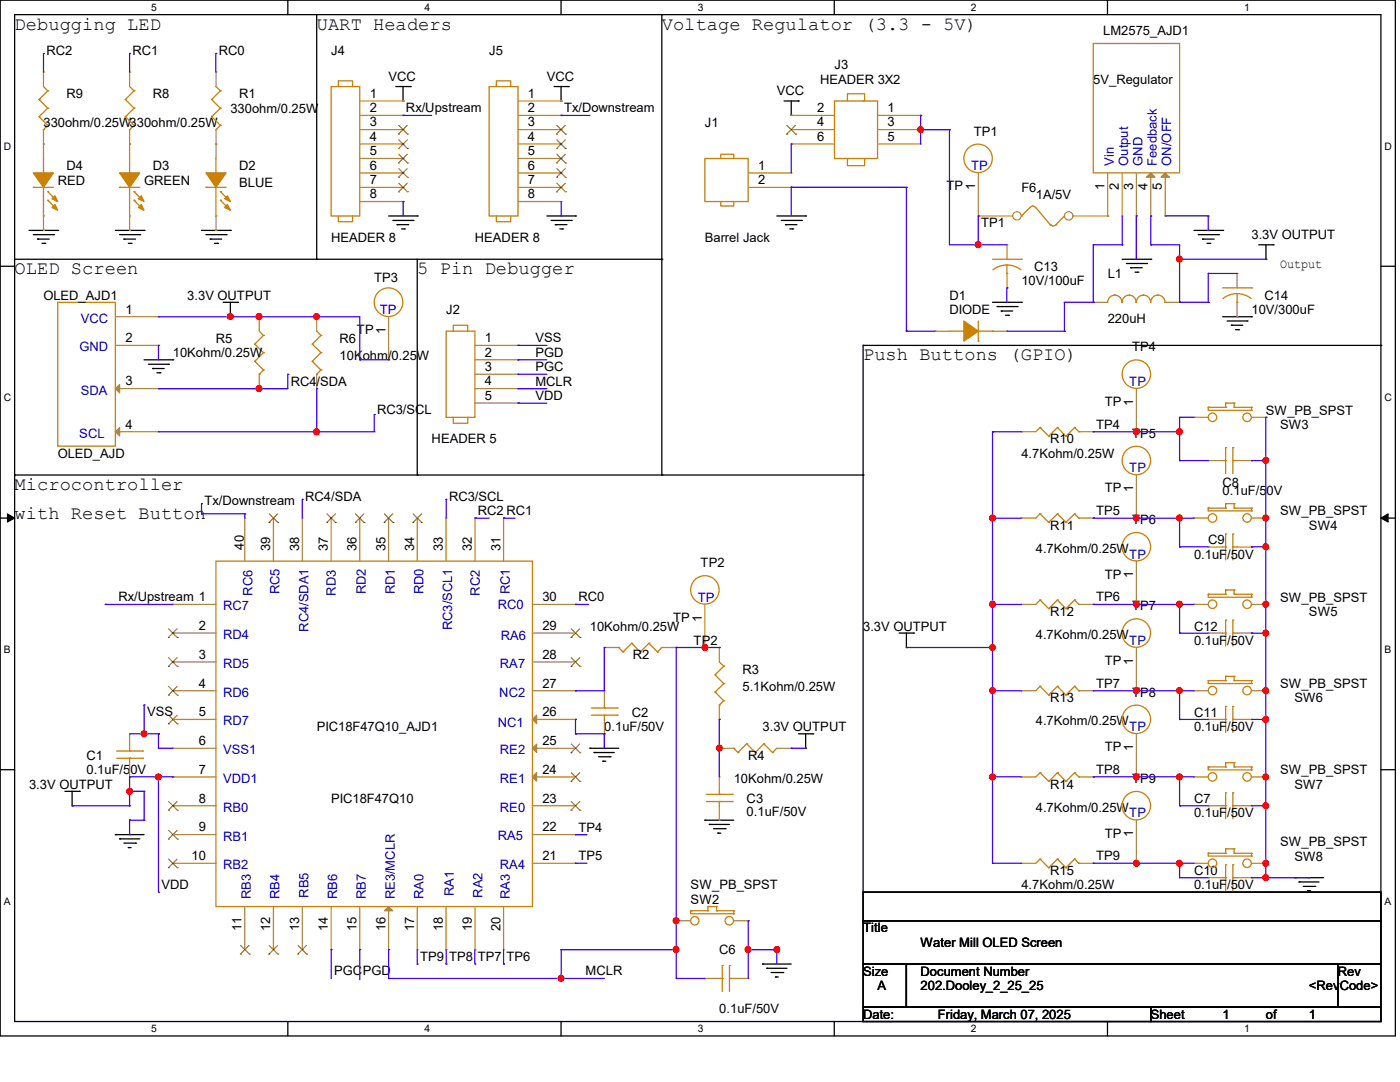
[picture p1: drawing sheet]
<svg xmlns="http://www.w3.org/2000/svg" width="279mm" height="216mm" viewBox="0 0 279 216" stroke-linecap="round" stroke-linejoin="round" font-family="sans-serif">
<path d="M0 0h278.5v206.7h-278.5zM2.9 2.9h272.7v200.9h-272.7z" fill="none" stroke="#000" stroke-width=".25"/>
<g fill="#fff">
<path d="M30.2 .3h1.1v2.3h-1.1z"/>
<path d="M30.2 204.1h1.1v2.3h-1.1z"/>
</g>
<path d="M57.4 0v2.9M57.4 203.8v2.9" fill="none" stroke="#000" stroke-width=".25"/>
<g fill="#fff">
<path d="M84.7 .3h1.1v2.3h-1.1z"/>
<path d="M84.7 204.1h1.1v2.3h-1.1z"/>
</g>
<path d="M112 0v2.9M112 203.8v2.9" fill="none" stroke="#000" stroke-width=".25"/>
<g fill="#fff">
<path d="M139.2 .3h1.1v2.3h-1.1z"/>
<path d="M139.2 204.1h1.1v2.3h-1.1z"/>
</g>
<path d="M166.5 0v2.9M166.5 203.8v2.9" fill="none" stroke="#000" stroke-width=".25"/>
<g fill="#fff">
<path d="M193.8 .3h1.1v2.3h-1.1z"/>
<path d="M193.8 204.1h1.1v2.3h-1.1z"/>
</g>
<path d="M221 0v2.9M221 203.8v2.9" fill="none" stroke="#000" stroke-width=".25"/>
<g fill="#fff">
<path d="M248.3 .3h1.1v2.3h-1.1z"/>
<path d="M248.3 204.1h1.1v2.3h-1.1z"/>
<path d="M.8 28h1.4v2.3h-1.4z"/>
<path d="M276.3 28h1.4v2.3h-1.4z"/>
<path d="M.8 78.2h1.4v2.3h-1.4z"/>
<path d="M276.3 78.2h1.4v2.3h-1.4z"/>
</g>
<path d="M0 53.1h2.9M275.6 53.1h2.9" fill="none" stroke="#000" stroke-width=".25"/>
<g fill="#fff">
<path d="M.8 128.5h1.3v2.2h-1.3z"/>
<path d="M276.3 128.5h1.3v2.2h-1.3z"/>
</g>
<path d="M0 103.4h2.9M275.6 103.4h2.9" fill="none" stroke="#000" stroke-width=".25"/>
<path d="M1.5 102.5l1.4 .9-1.4 .8zM275.6 103.4l1.4-.9v1.7z" fill="#000" stroke="#000" stroke-width=".2"/>
<g fill="#fff">
<path d="M.8 178.7h1.3v2.2h-1.3z"/>
<path d="M276.3 178.7h1.3v2.2h-1.3z"/>
</g>
<g fill="none" stroke="#000" stroke-width=".25">
<path d="M63.2 2.9v48.8M79 17.3h2.9M80.4 17.3v2.9M81.9 17.3h.1M110.6 17.3h2.8M112 17.3v2.9M113.4 17.3h.1M132.1 2.9h.1M132.1 2.9v91.9M80.4 20.2h.1M112 20.2h.1M156.5 20.2h2.8"/>
<path d="M157.9 23h.1M157.9 20.2v2.8M159.3 20.2h.1M2.9 51.7h129.2M5.8 46h5.7M6.6 46.8h4.1M7.5 47.7h.1M7.5 47.7h2.3M8.4 48.6h.5M8.9 48.6h.1M10.7 46.8h.1M11.5 46h.1"/>
<path d="M23 46h5.7M23.9 46.8h4M24.7 47.7h.1M24.7 47.7h2.4M25.6 48.6h.6M26.2 48.6h.1M27.9 46.8h.1M28.7 46h.1M40.2 46h5.8M41.1 46.8h4M42 47.7h.1M42 47.7h2.2"/>
<path d="M42.8 48.6h.6M43.4 48.6h.1M45.1 46.8h.1M46 46h.1M63.2 51.7h.1M77.6 43.1h5.7M78.4 44h4M79.2 44.8h.1M79.2 44.8h2.4M80.1 45.7h.6M80.7 45.7h.1M82.4 44h.1"/>
<path d="M83.3 43.1h.1M83.3 51.7v43.1M109.1 43.1h5.8M110 44h4M110.8 44.8h.1M110.8 44.8h2.4M111.7 45.7h.6M112.3 45.7h.1M114 44h.1M114.9 43.1h.1M132.1 51.7h.1M155 43.1h5.8"/>
<path d="M155.9 44h4M156.8 44.8h.1M156.8 44.8h2.2M157.6 45.7h.6M158.2 45.7h.1M159.9 44h.1M160.8 43.1h.1M223.9 51.7h5.8M224.8 52.6h4M225.6 53.4h.1M225.6 53.4h2.4M226.5 54.3h.6"/>
<path d="M227.1 54.3h.1M228.8 52.6h.1M229.7 51.7h.1M238.3 46h5.7M239.1 46.8h4.1M240 47.7h.1M240 47.7h2.3M240.9 48.6h.5M241.4 48.6h.1M243.2 46.8h.1M244 46h.1M251.2 48.9h2.9"/>
<path d="M252.6 51.7h.1M252.6 48.9v2.8M254.1 48.9h.1M28.7 71.8h5.8M29.6 72.7h4M30.5 73.5h.1M30.5 73.5h2.3M31.3 74.4h.6M31.9 74.4h.1M33.6 72.7h.1M34.5 71.8h.1M44.5 60.3h2.9"/>
<path d="M46 63.2h.1M46 60.3v2.9M47.4 60.3h.1M172.3 68.9h.1M172.3 68.9h103.3M172.3 68.9v109.1M198.1 60.3h5.7M199 61.2h4M199.8 62.1h.1M199.8 62.1h2.3M200.7 62.9h.6M201.3 62.9h.1"/>
<path d="M203 61.2h.1M203.8 60.3h.1M244 63.2h5.8M244.9 64.1h4M245.7 64.9h.1M245.7 64.9h2.3M246.6 65.8h.6M247.2 65.8h.1M248.9 64.1h.1M249.8 63.2h.1M275.6 68.9h.1M2.9 94.8h.1"/>
<path d="M2.9 94.8h169.4M83.3 94.8h.1M132.1 94.8h.1M172.3 94.8h.1M179.5 126.3h2.8M180.9 129.2h.1M180.9 126.3v2.9M182.3 126.3h.1M0 153.6h2.9M13 157.9h2.8M14.4 157.9v2.9M15.8 157.9h.1"/>
<path d="M117.7 149.3h.1M117.7 149.3h5.8M118.6 150.2h.1M118.6 150.2h4M119.5 151h2.3M120.3 151.9h.1M120.3 151.9h.6M121.8 151h.1M159.3 146.4h2.9M160.8 149.3h.1M160.8 146.4v2.9M162.2 146.4h.1"/>
<path d="M275.6 153.6h2.9M14.4 160.8h.1M23 166.5h.1M23 166.5h5.7M23.9 167.4h.1M23.9 167.4h4M24.7 168.2h2.4M25.6 169.1h.1M25.6 169.1h.6M27.1 168.2h.1M140.7 163.7h.1M140.7 163.7h5.7"/>
<path d="M141.6 164.5h.1M141.6 164.5h4M142.4 165.4h2.3M143.3 166.2h.1M143.3 166.2h.5M144.7 165.4h.1M172.3 178h103.3v5.7h-103.3zM258.4 175.1h.1M258.4 175.1h5.7M259.2 176h.1M259.2 176h4M260.1 176.9h2.3"/>
<path d="M260.9 177.7h.1M260.9 177.7h.6M262.4 176.9h.1M152.2 192.4h.1M152.2 192.4h5.7M153 193.2h.1M153 193.2h4.1M153.9 194.1h2.3M154.8 194.9h.1M154.8 194.9h.5M156.2 194.1h.1M172.3 183.7h103.3v8.7h-103.3z"/>
<path d="M172.3 192.4h8.6v8.6h-8.6zM180.9 192.4h86.1v8.6h-86.1zM267 192.4h8.6v8.6h-8.6zM172.3 201h57.4v2.8h-57.4zM229.7 201h45.9v2.8h-45.9z"/>
</g>
<g fill="none" stroke="#cc8006" stroke-width=".25">
<path d="M7.8 19.9h.1M7.8 19.9l1.7 1.7M8.7 17.3l.8 .8M9.5 18.1h.1M9.5 18.1l-1.7 1.8M25 19.9h.1M25 19.9l1.8 1.7M25.9 17.3l.9 .8M26.8 18.1h.1M26.8 18.1l-1.8 1.8M66.1 17.3h5.7v25.8h-5.7zM67.5 17.3v-1.2h2.9v1.2"/>
<path d="M97.6 17.3h5.8v25.8h-5.8zM99.1 17.3v-1.2h2.8v1.2M218.2 8.7h17.2v25.8h-17.2zM7.8 23.3h.1M7.8 23.3l1.7 1.7M8.7 25.9h.1M9.5 21.6h.1M9.5 25h.1M9.5 21.6l-1.7 1.7M9.5 25l-.8 .9M23.9 37.4h.1M23.9 37.4h4"/>
<path d="M25 23.3h.1M25 23.3l1.8 1.7M25.9 34.5h.1M25.9 25.9h.1M25.9 31.6v2.9M25.9 37.4v5.7M26.8 38.2h.1M26.8 40h.1M26.8 21.6h.1M26.8 25h.1M26.8 38.2l1.6 1.8M26.8 40l1.6 1.7"/>
<path d="M26.8 21.6l-1.8 1.7M26.8 25l-.9 .9M41.1 37.4h.1M41.1 37.4h4M43.1 34.5h.1M43.1 31.6v2.9M43.1 37.4v5.7M44 38.2h.1M44 40h.1M44 38.2l1.7 1.8M44 40l1.7 1.7M166.5 20.2h8.6v11.4h-8.6z"/>
<path d="M169.1 20.2v-1.5h3.5v1.5h-.3M169.4 31.6h-.3v1.5h3.5v-1.5M25.9 43.1h.1M43.1 43.1h.1M67.5 43.1v1.1h2.9v-1.1M99.1 43.1v1.1h2.8v-1.1M198.1 51.7h5.7M201 54.6h.1M201 52.9l1.4 .2 1.4 .7M201 52.9l-1.5 .2-1.3 .7M201 52.9v1.7M203.8 51.7h.1"/>
<path d="M203.8 43.1h.1M205.6 41.4l-1.8 1.7M205.6 41.4a.55 .55 0 0 1 .5-.3 .55 .55 0 0 1 .5 .3M206.7 41.4l2.9 3.4M209.6 44.8h.1M210.7 44.8h.1M210.7 44.8l-.6 .3-.5-.2M212.4 43.1l-1.7 1.7M244 57.4h5.8M246.9 58.6l1.5 .2 1.3 .8M246.9 58.6l-1.5 .2-1.3 .8M246.9 58.6v1.7"/>
<path d="M249.8 57.4h.1M62.3 68.7h.1M62.3 72.1h.1M62.3 68.7l1.8 1.7M62.3 72.1l1.8 1.7M63.2 74.7h.1M63.2 66.1l.9 .8M64.1 66.9h.1M64.1 70.4h.1M64.1 73.8h.1M64.1 66.9l-1.8 1.8M64.1 70.4l-1.8 1.7"/>
<path d="M64.1 73.8l-.9 .9M89 66.1h5.8v17.2h-5.8zM90.5 66.1v-1.2h2.8v1.2M189.5 66.1h2.9M192.4 66.1h.1M195.2 68.1h.1M195.2 64.1v4M195.2 66.1h2.9M198.1 66.1h.1M221.1 60.3a1.42 1.42 0 0 1 1.4-1.4 1.42 1.42 0 0 1 1.4 1.4 1.58 1.58 0 0 1 1.5-1.4 1.41 1.41 0 0 1 1.3 1.4M226.8 60.3a1.42 1.42 0 0 1 1.4-1.4 1.42 1.42 0 0 1 1.4 1.4M229.7 60.3a1.42 1.42 0 0 1 1.4-1.4 1.42 1.42 0 0 1 1.4 1.4"/>
<path d="M246.9 60.3h.1M90.5 83.3v1.2h2.8v-1.2M207.6 85.3h.1M207.6 85.3l-.9 .8M207.6 85.3l1.7 1.7M209.3 87h.1M211 85.3h.1M211 85.3l-1.7 1.7M211 85.3l1.7 1.7M212.7 87h.1M214.5 85.3h.1M214.5 85.3l-1.8 1.7"/>
<path d="M214.5 85.3l.8 .8M215.3 86.1h.1M241.1 81.3h.1M241.1 81.3v.6h8.7M241.1 81.3h3.5M244.6 80.4h.1M244.6 81.3h.1M244.6 80.4h1.7M244.6 80.4v.9M246.3 81.3h.1M246.3 80.4h.1M246.3 81.3h3.5"/>
<path d="M246.3 80.4v.9M249.8 81.9h.1M249.8 81.3h.1M249.8 81.3v.6M43.1 112h63.2v68.9h-63.2zM207.6 119.7h.1M207.6 102.5h.1M207.6 119.7l-.9 .9M207.6 119.7l1.7 1.8M207.6 102.5l-.9 .9M207.6 102.5l1.7 1.7M209.3 104.2h.1"/>
<path d="M211 119.7h.1M211 102.5h.1M211 119.7l-1.7 1.8M211 119.7l1.7 1.8M211 102.5l-1.7 1.7M211 102.5l1.7 1.7M212.7 104.2h.1M214.5 119.7h.1M214.5 102.5h.1M214.5 119.7l-1.8 1.8M214.5 119.7l.8 .9M214.5 102.5l-1.8 1.7"/>
<path d="M214.5 102.5l.8 .9M215.3 103.4h.1M241.1 118.6h.1M241.1 101.4h.1M241.1 101.4v.5h8.7M241.1 118.6v.6h8.7M241.1 118.6h3.5M241.1 101.4h3.5M244 109.1h.6M244.6 117.7h.1M244.6 118.6h.1M244.6 109.1h.1"/>
<path d="M244.6 106.6h.1M244.6 100.5h.1M244.6 101.4h.1M244.6 100.5v.9M244.6 106.6v5.1M244.6 117.7v.9M244.6 117.7h1.7M244.6 100.5h1.7M246 106.6h.1M246 109.1h.1M246 109.1h.9M246 106.6v5.1"/>
<path d="M246.3 118.6h.1M246.3 117.7h.1M246.3 101.4h.1M246.3 100.5h.1M246.3 100.5v.9M246.3 117.7v.9M246.3 118.6h3.5M246.3 101.4h3.5M249.8 119.2h.1M249.8 118.6h.1M249.8 101.9h.1M249.8 101.4h.1"/>
<path d="M249.8 101.4v.5M249.8 118.6v.6M123.5 129.2h.1M123.5 129.2l.8 .9M124.3 130.1h.1M126.1 128.4h.1M126.1 128.4l1.7 1.7M126.1 128.4l-1.8 1.7M127.8 130.1h.1M129.5 128.4h.1M129.5 128.4l1.7 1.7M129.5 128.4l-1.7 1.7"/>
<path d="M131.2 130.1h.1M132.1 129.2l-.9 .9M142.7 134.7h.1M142.7 138.1h.1M142.7 134.7l1.7 1.7M142.7 138.1l1.7 1.7M143.6 132.1l.8 .8M144.4 132.9h.1M144.4 136.4h.1M144.4 139.8h.1M144.4 132.9l-1.7 1.8M144.4 136.4l-1.7 1.7"/>
<path d="M144.4 139.8l-.8 .9M207.6 136.9h.1M207.6 136.9l-.9 .9M207.6 136.9l1.7 1.8M209.3 138.7h.1M209.3 121.5h.1M211 136.9h.1M211 136.9l-1.7 1.8M211 136.9l1.7 1.8M212.7 138.7h.1M212.7 121.5h.1M214.5 136.9h.1"/>
<path d="M214.5 136.9l-1.8 1.8M214.5 136.9l.8 .9M215.3 137.8h.1M215.3 120.6h.1M244 126.3h.6M244.6 126.3h.1M244.6 123.7h.1M244.6 123.7v5.2M246 123.7h.1M246 126.3h.1M246 123.7v5.2M246 126.3h.9"/>
<path d="M23.3 151.3h5.1M23.3 149.9h5.1M25.9 149.9h.1M25.9 151.3h.1M25.9 149.3v.6M25.9 151.3v.9M28.4 151.3h.1M28.4 149.9h.1M118 142.7h5.2M118 141.3h5.2M120.6 141.3h.1M120.6 142.7h.1"/>
<path d="M120.6 140.7v.6M120.6 142.7v.9M123.2 142.7h.1M123.2 141.3h.1M141 159.9h5.1M141 158.5h5.1M143.6 158.5h.1M143.6 159.9h.1M143.6 140.7h.1M143.6 157.9v.6M143.6 159.9v.9M146.1 159.9h.1"/>
<path d="M146.1 158.5h.1M146.4 149.3h.1M146.4 149.3l.9 .9M147.3 150.2h.1M149 148.4h.1M149 148.4l1.7 1.8M149 148.4l-1.7 1.8M150.7 150.2h.1M152.4 148.4h.1M152.4 148.4l1.8 1.8M152.4 148.4l-1.7 1.8M154.2 150.2h.1"/>
<path d="M155 149.3l-.8 .9M207.6 154.2h.1M207.6 154.2l-.9 .8M207.6 154.2l1.7 1.7M209.3 155.9h.1M211 154.2h.1M211 154.2l-1.7 1.7M211 154.2l1.7 1.7M212.7 155.9h.1M214.5 154.2h.1M214.5 154.2l-1.8 1.7M214.5 154.2l.8 .8"/>
<path d="M215.3 155h.1M241.1 153h.1M241.1 153v.6h8.7M241.1 153h3.5M244.6 152.2h.1M244.6 153h.1M244.6 152.2v.8M244.6 152.2h1.7M246.3 153h.1M246.3 152.2h.1M246.3 152.2v.8M246.3 153h3.5"/>
<path d="M249.8 153.6h.1M249.8 153h.1M249.8 153v.6M207.6 171.4h.1M207.6 171.4l-.9 .9M207.6 171.4l1.7 1.7M209.3 173.1h.1M211 171.4h.1M211 171.4l-1.7 1.7M211 171.4l1.7 1.7M212.7 173.1h.1M214.5 171.4h.1"/>
<path d="M214.5 171.4l-1.8 1.7M214.5 171.4l.8 .9M215.3 172.3h.1M244 175.1h.6M244.6 175.1h.1M244.6 172.6h.1M244.6 172.6v5.1M246 172.6h.1M246 175.1h.1M246 172.6v5.1M246 175.1h.9M137.8 181.7h.1"/>
<path d="M137.8 181.7v.6h8.6M137.8 181.7h3.5M141.3 180.9h.1M141.3 181.7h.1M141.3 180.9h1.7M141.3 180.9v.8M143 181.7h.1M143 180.9h.1M143 181.7h3.4M143 180.9v.8M143.6 195.2h.5M144.1 195.2h.1"/>
<path d="M144.1 192.7h.1M144.1 192.7v5.1M145.6 192.7h.1M145.6 195.2h.1M145.6 195.2h.8M145.6 192.7v5.1M146.4 182.3h.1M146.4 181.7h.1M146.4 181.7v.6"/>
<circle cx="195.2" cy="31.6" r="2.84"/>
<circle cx="77.5" cy="60.3" r="2.86"/>
<circle cx="226.8" cy="74.7" r="2.84"/>
<circle cx="226.8" cy="91.9" r="2.84"/>
<circle cx="242" cy="83.3" r=".85"/>
<circle cx="248.9" cy="83.3" r=".85"/>
<circle cx="140.7" cy="117.7" r="2.84"/>
<circle cx="226.8" cy="109.1" r="2.84"/>
<circle cx="242" cy="103.4" r=".85"/>
<circle cx="248.9" cy="103.4" r=".85"/>
<circle cx="226.8" cy="126.3" r="2.84"/>
<circle cx="242" cy="120.6" r=".85"/>
<circle cx="248.9" cy="120.6" r=".85"/>
<circle cx="242" cy="155" r=".85"/>
<circle cx="248.9" cy="155" r=".85"/>
<circle cx="226.8" cy="160.8" r="2.84"/>
<circle cx="138.7" cy="183.7" r=".83"/>
<circle cx="145.5" cy="183.7" r=".85"/>
</g>
<g fill="none" stroke="#a84" stroke-width=".25">
<path d="M8.7 14.4h.1M8.7 14.4v2.9M25.9 14.4h.1M25.9 14.4v2.9M8.7 28.7h.1M8.7 25.9v2.8M25.9 28.7h.1M25.9 25.9v5.7M43.1 28.7h.1M43.1 28.7v2.9M71.8 20.2h8.6M71.8 23h8.6"/>
<path d="M71.8 25.9h8.6M71.8 28.7h8.6M71.8 31.6h8.6M71.8 34.5h8.6M71.8 37.4h8.6M80.4 20.2h.1M80.4 23h.1M80.4 25.9h.1M80.4 28.7h.1M80.4 31.6h.1M80.4 34.5h.1M80.4 37.4h.1"/>
<path d="M103.4 20.2h8.6M103.4 23h8.6M103.4 25.9h8.6M103.4 28.7h8.6M103.4 31.6h8.6M103.4 34.5h8.6M103.4 37.4h8.6M112 20.2h.1M112 23h.1M112 25.9h.1M112 28.7h.1M112 31.6h.1"/>
<path d="M112 34.5h.1M112 37.4h.1M157.9 23h.1M157.9 25.9h.1M157.9 28.7h.1M157.9 23h8.6M157.9 25.9h8.6M157.9 28.7h8.6M175.1 23h8.6M175.1 25.9h8.6M175.1 28.7h8.6M183.7 23h.1"/>
<path d="M183.7 25.9h.1M183.7 28.7h.1M195.2 34.5v8.6M221.1 34.5v8.6M223.9 34.5v8.6M226.8 34.5v8.6M229.7 34.5v8.6M232.5 34.5v8.6M25.9 46h.1M25.9 43.1v2.9M43.1 46h.1M43.1 43.1v2.9"/>
<path d="M71.8 40.2h8.6M80.4 40.2h.1M103.4 40.2h8.6M112 40.2h.1M195.2 43.1h.1M201 48.9h.1M201 57.4h.1M201 48.9v2.8M201 54.6v2.8M221.1 43.1h.1M223.9 43.1h.1M226.8 43.1h.1"/>
<path d="M229.7 43.1h.1M232.5 43.1h.1M246.9 54.6h.1M246.9 54.6v2.8M63.2 63.2h.1M63.2 77.6h.1M63.2 63.2v2.9M63.2 74.7v2.9M77.6 71.8h.1M77.6 63.2v8.6M94.8 68.9h8.6M94.8 71.8h8.6"/>
<path d="M94.8 74.7h8.6M94.8 77.6h8.6M103.4 68.9h.1M103.4 71.8h.1M103.4 74.7h.1M103.4 77.6h.1M186.6 66.1h.1M186.6 66.1h2.9M198.1 66.1h2.9M201 66.1h.1M218.2 60.3h.1M218.2 60.3h2.9"/>
<path d="M226.8 77.6v8.5M232.5 60.3h2.9M235.4 60.3h.1M246.9 63.2h.1M246.9 60.3v2.9M94.8 80.4h8.6M103.4 80.4h.1M203.8 86.1h.1M203.8 86.1h2.9M215.3 86.1h2.9M218.2 86.1h.1M226.8 86.1h.1"/>
<path d="M226.8 94.8v8.6M238.3 83.3h.1M238.3 83.3h2.8M249.8 83.3h2.8M252.6 83.3h.1M48.9 103.4h.1M48.9 103.4v8.6M54.6 103.4h.1M54.6 103.4v8.6M60.3 103.4h.1M60.3 103.4v8.6M66.1 103.4h.1"/>
<path d="M66.1 103.4v8.6M71.8 103.4h.1M71.8 103.4v8.6M77.6 103.4h.1M77.6 103.4v8.6M83.3 103.4h.1M83.3 103.4v8.6M89 103.4h.1M89 103.4v8.6M94.8 103.4h.1M94.8 103.4v8.6M100.5 103.4h.1"/>
<path d="M100.5 103.4v8.6M203.8 103.4h.1M203.8 103.4h2.9M215.3 103.4h2.9M218.2 103.4h.1M226.8 103.4h.1M226.8 112v8.6M238.3 103.4h.1M238.3 103.4h2.8M241.1 109.1h.1M241.1 109.1h2.9M246.9 109.1h2.9"/>
<path d="M249.8 109.1h.1M249.8 103.4h2.8M252.6 103.4h.1M34.5 120.6h.1M34.5 126.3h.1M34.5 132.1h.1M34.5 137.8h.1M34.5 137.8h8.6M34.5 120.6h8.6M34.5 126.3h8.6M34.5 132.1h8.6M106.3 137.8h8.6"/>
<path d="M106.3 120.6h8.6M106.3 126.3h8.6M106.3 132.1h8.6M114.9 137.8h.1M114.9 132.1h.1M114.9 126.3h.1M114.9 120.6h.1M120.6 137.8h.1M120.6 129.2h.1M120.6 137.8v2.9M120.6 129.2h2.9M132.1 129.2h2.9"/>
<path d="M135 129.2h.1M140.7 129.2h.1M140.7 120.6v8.6M143.6 129.2h.1M143.6 129.2v2.9M203.8 137.8h.1M203.8 120.6h.1M203.8 137.8h2.9M203.8 120.6h2.9M215.3 137.8h2.9M215.3 120.6h2.9M218.2 137.8h.1"/>
<path d="M218.2 120.6h.1M226.8 137.8h.1M226.8 120.6h.1M226.8 129.2v8.6M238.3 120.6h.1M238.3 120.6h2.8M241.1 126.3h.1M241.1 126.3h2.9M246.9 126.3h2.9M249.8 126.3h.1M249.8 120.6h2.8M252.6 120.6h.1"/>
<path d="M25.9 146.4h.1M25.9 155h.1M25.9 146.4v2.9M25.9 152.2v2.8M34.5 143.6h.1M34.5 149.3h.1M34.5 155h.1M34.5 143.6h8.6M34.5 149.3h8.6M34.5 155h8.6M106.3 143.6h8.6M106.3 149.3h8.6"/>
<path d="M106.3 155h8.6M114.9 155h.1M114.9 149.3h.1M114.9 143.6h.1M120.6 146.4h.1M120.6 143.6v2.8M143.6 155h.1M143.6 143.6h.1M143.6 149.3h.1M143.6 140.7v2.9M143.6 155v2.9M143.6 149.3h2.8"/>
<path d="M155 149.3h2.9M157.9 149.3h.1M203.8 155h.1M203.8 155h2.9M215.3 155h2.9M218.2 155h.1M238.3 155h.1M238.3 155h2.8M249.8 155h2.8M252.6 155h.1M34.5 160.8h.1M34.5 166.5h.1"/>
<path d="M34.5 172.3h.1M34.5 172.3h8.6M34.5 160.8h8.6M34.5 166.5h8.6M106.3 172.3h8.6M106.3 160.8h8.6M106.3 166.5h8.6M114.9 172.3h.1M114.9 166.5h.1M114.9 160.8h.1M143.6 163.7h.1M143.6 160.8v2.9"/>
<path d="M203.8 172.3h.1M203.8 172.3h2.9M215.3 172.3h2.9M218.2 172.3h.1M226.8 172.3h.1M226.8 163.7v8.6M241.1 175.1h.1M241.1 175.1h2.9M246.9 175.1h2.9M249.8 175.1h.1M48.9 189.5h.1M48.9 180.9v8.6"/>
<path d="M54.6 189.5h.1M54.6 180.9v8.6M60.3 189.5h.1M60.3 180.9v8.6M66.1 189.5h.1M66.1 180.9v8.6M71.8 189.5h.1M71.8 180.9v8.6M77.6 189.5h.1M77.6 180.9v8.6M83.3 189.5h.1M83.3 180.9v8.6"/>
<path d="M89 189.5h.1M89 180.9v8.6M94.8 189.5h.1M94.8 180.9v8.6M100.5 189.5h.1M100.5 180.9v8.6M135 183.7h.1M135 183.7h2.8M140.7 195.2h.1M140.7 195.2h2.9M146.4 183.7h2.9M146.4 195.2h2.9"/>
<path d="M149.3 183.7h.1M149.3 195.2h.1"/>
</g>
<g fill="none" stroke="#804000" stroke-width=".2">
<path d="M79.5 26.8h.1M79.5 29.6h.1M79.5 32.5h.1M79.5 35.4h.1M79.5 38.3h.1M79.6 25l1.7 1.8M79.6 27.9l1.7 1.7M79.6 30.8l1.7 1.7M79.6 33.7l1.7 1.7M79.6 36.5l1.7 1.8M81.3 25l-1.8 1.8M81.3 27.9l-1.8 1.7"/>
<path d="M81.3 30.8l-1.8 1.7M81.3 33.7l-1.8 1.7M81.3 36.5l-1.8 1.8M81.3 26.8h.1M81.3 29.6h.1M81.3 32.5h.1M81.3 35.4h.1M81.3 38.3h.1M111.1 26.8h.1M111.1 29.6h.1M111.1 32.5h.1M111.1 35.4h.1"/>
<path d="M111.1 38.3h.1M111.1 25l1.8 1.8M111.1 27.9l1.8 1.7M111.1 30.8l1.8 1.7M111.1 33.7l1.8 1.7M111.1 36.5l1.8 1.8M112.8 25l-1.7 1.8M112.8 27.9l-1.7 1.7M112.8 30.8l-1.7 1.7M112.8 33.7l-1.7 1.7M112.8 36.5l-1.7 1.8M112.9 26.8h.1"/>
<path d="M112.9 29.6h.1M112.9 32.5h.1M112.9 35.4h.1M112.9 38.3h.1M157 26.8h.1M157.1 25l1.7 1.8M158.7 25l-1.7 1.8M158.8 26.8h.1M53.7 104.3h.1M53.7 102.5l1.8 1.8M55.4 102.5l-1.7 1.8M55.5 104.3h.1"/>
<path d="M65.2 104.3h.1M65.2 102.5l1.8 1.8M66.9 102.5l-1.7 1.8M67 104.3h.1M70.9 104.3h.1M71 102.5l1.7 1.8M72.6 102.5l-1.7 1.8M72.7 104.3h.1M76.7 104.3h.1M76.7 102.5l1.7 1.8M78.4 102.5l-1.7 1.8M78.4 104.3h.1"/>
<path d="M82.4 104.3h.1M82.4 102.5l1.8 1.8M84.1 102.5l-1.7 1.8M84.2 104.3h.1M33.6 127.2h.1M33.6 133h.1M33.6 138.7h.1M33.7 125.5l1.7 1.7M33.7 131.2l1.7 1.8M33.7 137l1.7 1.7M35.3 125.5l-1.7 1.7M35.3 131.2l-1.7 1.8"/>
<path d="M35.3 137l-1.7 1.7M35.4 127.2h.1M35.4 133h.1M35.4 138.7h.1M114 133h.1M114 127.2h.1M114 131.2l1.7 1.8M114 125.5l1.7 1.7M115.7 131.2l-1.7 1.8M115.7 125.5l-1.7 1.7M115.7 133h.1M115.7 127.2h.1"/>
<path d="M33.6 144.4h.1M33.7 142.7l1.7 1.7M33.7 159.9l1.7 1.8M35.3 142.7l-1.7 1.7M35.3 159.9l-1.7 1.8M35.4 144.4h.1M114 155.9h.1M114 150.2h.1M114 159.9l1.7 1.8M114 154.2l1.7 1.7M114 148.5l1.7 1.7M115.7 159.9l-1.7 1.8"/>
<path d="M115.7 154.2l-1.7 1.7M115.7 148.5l-1.7 1.7M115.7 155.9h.1M115.7 150.2h.1M33.6 161.7h.1M33.6 167.4h.1M33.6 173.1h.1M33.7 165.7l1.7 1.7M33.7 171.4l1.7 1.7M35.3 165.7l-1.7 1.7M35.3 171.4l-1.7 1.7M35.4 161.7h.1"/>
<path d="M35.4 167.4h.1M35.4 173.1h.1M114 161.7h.1M115.7 161.7h.1M48 190.4h.1M48 188.6l1.7 1.8M49.7 188.6l-1.7 1.8M49.7 190.4h.1M53.7 190.4h.1M53.7 188.6l1.8 1.8M55.4 188.6l-1.7 1.8M55.5 190.4h.1"/>
<path d="M59.4 190.4h.1M59.5 188.6l1.7 1.8M61.2 188.6l-1.8 1.8M61.2 190.4h.1"/>
</g>
<g fill="#a84" stroke="#a84" stroke-width=".25">
<path d="M77.6 180.9l.8 .8h-1.7z"/>
<path d="M107.1 154.2v1.7l-.8-.9z"/>
<path d="M107.1 148.5v1.7l-.8-.9z"/>
<path d="M107.1 142.7v1.7l-.8-.8z"/>
<path d="M228.8 35.3l.9-.8 .8 .8z"/>
<path d="M231.7 35.3l.8-.8 .9 .8z"/>
</g>
<g fill="#cc8006" stroke="#cc8006" stroke-width=".25">
<path d="M23.9 34.5h4l-2 2.9z" fill-rule="evenodd"/>
<path d="M27.6 41.4l.6-.6 .5 1.2z" fill-rule="evenodd"/>
<path d="M28.2 39.1l.5 1.1-1.1-.5z" fill-rule="evenodd"/>
<path d="M192.4 64.1l2.8 2-2.8 2z" fill-rule="evenodd"/>
<path d="M41.1 34.5h4l-2 2.9z" fill-rule="evenodd"/>
<path d="M45.4 40.8l.6 1.2-1.2-.6z" fill-rule="evenodd"/>
<path d="M45.4 39.1l.6 1.1-1.2-.5z" fill-rule="evenodd"/>
</g>
<circle cx="213.3" cy="43.1" r=".84" fill="#fff" stroke="#a84" stroke-width=".25"/>
<path d="M214.2 43.1h6.9M221.1 43.1h.1" fill="none" stroke="#a84" stroke-width=".25"/>
<circle cx="203" cy="43.1" r=".84" fill="#fff" stroke="#a84" stroke-width=".25"/>
<g fill="none" stroke="#a84" stroke-width=".25">
<path d="M43.1 14.4h.1M43.1 14.4v2.9M8.7 28.7h.1M8.7 28.7v2.9M43.1 28.7h.1M43.1 25.9v2.8M149.3 34.5h8.6M149.3 37.4h8.6M157.9 34.5h.1M157.9 37.4h.1M8.7 46h.1M8.7 43.1v2.9"/>
<path d="M195.2 43.1h.1M195.2 43.1h6.9M23 63.2h8.6M23 68.9h8.6M23 77.6h8.6M31.6 63.2h.1M31.6 68.9h.1M31.6 77.6h.1M51.7 63.2h.1M51.7 77.6h.1M51.7 63.2v2.9M51.7 74.7v2.9"/>
<path d="M23 86.1h8.6M31.6 86.1h.1M241.1 91.9h.1M241.1 91.9h2.9M246.9 91.9h2.9M249.8 91.9h.1M238.3 137.8h.1M238.3 137.8h2.8M249.8 137.8h2.8M252.6 137.8h.1M226.8 155h.1M226.8 146.4v8.6"/>
<path d="M241.1 143.6h.1M241.1 143.6h2.9M246.9 143.6h2.9M249.8 143.6h.1M238.3 172.3h.1M238.3 172.3h2.8M241.1 160.8h.1M241.1 160.8h2.9M246.9 160.8h2.9M249.8 160.8h.1M249.8 172.3h2.8M252.6 172.3h.1"/>
</g>
<g fill="none" stroke="#cc8006" stroke-width=".25">
<path d="M42.2 19.9h.1M42.2 19.9l1.8 1.7M43.1 17.3l.9 .8M44 18.1h.1M44 18.1l-1.8 1.8M6.6 37.4h.1M6.6 37.4h4.1M8.7 34.5h.1M8.7 31.6v2.9M8.7 37.4v5.7M9.5 38.2h.1M9.5 40h.1"/>
<path d="M9.5 38.2l1.8 1.8M9.5 40l1.8 1.7M42.2 23.3h.1M42.2 23.3l1.8 1.7M43.1 25.9h.1M44 21.6h.1M44 25h.1M44 21.6l-1.8 1.7M44 25l-.9 .9M140.7 31.6h8.6v8.6h-8.6zM143.8 31.6v-.8h2.6v.8M8.7 43.1h.1"/>
<path d="M143.8 40.2v.9h2.6v-.9M11.5 60.3h11.5v28.7h-11.5zM50.8 68.7h.1M50.8 72.1h.1M50.8 68.7l1.8 1.7M50.8 72.1l1.8 1.7M51.7 74.7h.1M51.7 66.1l.9 .8M52.6 66.9h.1M52.6 70.4h.1M52.6 73.8h.1M52.6 66.9l-1.8 1.8"/>
<path d="M52.6 70.4l-1.8 1.7M52.6 73.8l-.9 .9M244 91.9h.6M244.6 91.9h.1M244.6 89.3h.1M244.6 89.3v5.2M246 89.3h.1M246 91.9h.1M246 89.3v5.2M246 91.9h.9M241.1 135.8h.1M241.1 135.8v.6h8.7"/>
<path d="M241.1 135.8h3.5M244.6 135h.1M244.6 135.8h.1M244.6 135v.8M244.6 135h1.7M246.3 135.8h.1M246.3 135h.1M246.3 135.8h3.5M246.3 135v.8M249.8 136.4h.1M249.8 135.8h.1M249.8 135.8v.6"/>
<path d="M244 143.6h.6M244.6 158.2h.1M244.6 143.6h.1M244.6 141h.1M244.6 141v5.1M244.6 158.2v5.2M246 158.2h.1M246 141h.1M246 143.6h.1M246 141v5.1M246 158.2v5.2M246 143.6h.9"/>
<path d="M241.1 170.3h.1M241.1 170.3v.5h8.7M241.1 170.3h3.5M244 160.8h.6M244.6 160.8h.1M244.6 169.4h.1M244.6 170.3h.1M244.6 169.4v.9M244.6 169.4h1.7M246 160.8h.1M246 160.8h.9M246.3 170.3h.1"/>
<path d="M246.3 169.4h.1M246.3 169.4v.9M246.3 170.3h3.5M249.8 170.8h.1M249.8 170.3h.1M249.8 170.3v.5"/>
<circle cx="242" cy="137.8" r=".85"/>
<circle cx="248.9" cy="137.8" r=".85"/>
<circle cx="226.8" cy="143.5" r="2.84"/>
<circle cx="242" cy="172.3" r=".85"/>
<circle cx="248.9" cy="172.3" r=".85"/>
</g>
<g fill="#cc8006" stroke="#cc8006" stroke-width=".25">
<path d="M6.6 34.5h4.1l-2 2.9z" fill-rule="evenodd"/>
<path d="M10.4 41.4l.6-.6 .5 1.2z" fill-rule="evenodd"/>
<path d="M11 39.1l.5 1.1-1.1-.5z" fill-rule="evenodd"/>
</g>
<g fill="#a84" stroke="#a84" stroke-width=".25">
<path d="M23 77.6l.9-.9v1.7z"/>
<path d="M23.9 85.3v1.7l-.9-.9z"/>
</g>
<g fill="none" stroke="#4200ff" stroke-width=".25">
<path d="M8.7 10.7h.1M8.7 10.7v3.7M25.9 10.7h.1M25.9 10.7v3.7M43.1 10.7h.1M43.1 10.7v3.7M80.4 23h.1M80.4 23h5.7M112 23h.1M112 23h5.7M157.9 37.4h.1M157.9 28.7h.1"/>
<path d="M157.9 37.4h23M157.9 28.7v5.8M157.9 37.4v5.7M180.9 37.4h.1M180.9 37.4v28.7M183.7 25.9h.1M183.7 23h.1M183.7 23v5.7M183.7 25.9h5.8M189.5 25.9h.1M189.5 25.9v23h11.5M80.4 40.2h.1"/>
<path d="M80.4 40.2v2.9M112 43.1h.1M112 40.2v2.9M195.2 43.1h.1M195.2 48.9h.1M195.2 43.1v5.8M201 57.4h.1M201 57.4v2.9M218.2 48.9h.1M218.2 48.9h5.7M218.2 48.9v11.4M223.9 48.9h.1"/>
<path d="M223.9 43.1v5.8M226.8 43.1h.1M226.8 43.1v8.6M229.7 48.9h.1M229.7 43.1h.1M229.7 48.9h5.7v11.4M229.7 43.1v5.8M232.5 43.1h8.6M235.4 51.7h.1M235.4 51.7h17.2M241.1 54.6h.1M241.1 43.1h.1"/>
<path d="M241.1 46h.1M241.1 43.1v2.9M241.1 54.6v5.7M241.1 54.6h5.8M31.6 68.9h.1M31.6 63.2h40.2v8.6M31.6 68.9v2.9M46 63.2h.1M51.7 77.6h.1M57.4 74.7h.1M57.4 74.7v2.9h-25.8M63.2 77.6h.1"/>
<path d="M63.2 63.2h.1M63.2 77.6v8.5M71.8 71.8h.1M71.8 71.8h5.8M77.6 71.8h.1M103.4 68.9h.1M103.4 71.8h.1M103.4 74.7h.1M103.4 77.6h.1M103.4 68.9h5.7M103.4 71.8h5.7M103.4 74.7h5.7"/>
<path d="M103.4 77.6h5.7M180.9 66.1h.1M180.9 66.1h5.7M201 66.1h11.4M212.4 66.1h.1M212.4 60.3h.1M212.4 60.3v5.8M212.4 60.3h5.8M218.2 60.3h.1M235.4 60.3h.1M235.4 60.3h5.7M241.1 60.3h.1"/>
<path d="M31.6 86.1h43.1M60.3 99.7h.1M60.3 99.7v3.7M63.2 86.1h.1M74.7 82.7h.1M74.7 86.1h.1M74.7 82.7v3.4M89 99.7h.1M89 99.7v3.7M103.4 80.4h.1M103.4 80.4h5.7M198.1 86.1h.1"/>
<path d="M198.1 86.1h5.7M198.1 86.1v86.2M218.2 86.1h.1M218.2 86.1h17.2M226.8 86.1h.1M235.4 83.3h.1M235.4 91.9h.1M235.4 86.1h.1M235.4 83.3h2.9M235.4 83.3v8.6M235.4 91.9h5.7M249.8 91.9h.1"/>
<path d="M249.8 91.9h2.8M252.6 83.3h.1M252.6 91.9h.1M252.6 83.3v91.8M40.2 100.5h.1M40.2 102.5h.1M40.2 100.5v2M40.2 102.5h8.7M48.9 102.5h.1M48.9 102.5v.9M94.8 103.4h.1M94.8 103.4h2.8"/>
<path d="M100.5 103.4h.1M100.5 103.4h2.3M198.1 103.4h.1M198.1 103.4h5.7M218.2 103.4h.1M218.2 103.4h20.1M226.8 103.4h.1M235.4 109.1h.1M235.4 103.4h.1M235.4 103.4v5.7M235.4 109.1h5.7M249.8 109.1h.1"/>
<path d="M249.8 109.1h2.8M252.6 109.1h.1M21 120.6h.1M21 120.6h13.5M114.9 137.8h.1M114.9 120.6h.1M114.9 120.6h2.5M120.6 129.2h.1M120.6 129.2v8.6h-5.7M135 129.2h.1M135 129.2h8.6M135 129.2v66"/>
<path d="M143.6 129.2h.1M180.9 129.2h.1M180.9 129.2h17.2M198.1 120.6h.1M198.1 137.8h.1M198.1 129.2h.1M198.1 137.8h5.7M198.1 120.6h5.7M218.2 120.6h.1M218.2 137.8h20.1M218.2 120.6h20.1M226.8 137.8h.1"/>
<path d="M226.8 120.6h.1M235.4 126.3h.1M235.4 120.6h.1M235.4 137.8h.1M235.4 120.6v5.7M235.4 137.8v5.8M235.4 126.3h5.7M249.8 126.3h.1M249.8 126.3h2.8M252.6 120.6h.1M252.6 126.3h.1M25.9 157.9h.1"/>
<path d="M25.9 146.4h5.7M25.9 157.9h2.8M28.7 146.4h.1M28.7 140.7h.1M28.7 157.9h.1M28.7 140.7v5.7M28.7 157.9v5.8M31.6 155h.1M31.6 146.4h.1M31.6 149.3h.1M31.6 146.4v2.9M31.6 155v23"/>
<path d="M31.6 149.3h2.9M34.5 155h.1M34.5 155h-8.6v5.8M114.9 146.4h.1M114.9 143.6h.1M114.9 146.4h5.7M114.9 143.6v2.8M120.6 146.4h.1M120.6 146.4v2.9M143.6 143.6h.1M143.6 149.3h.1M143.6 143.6v11.4"/>
<path d="M157.9 149.3h.1M157.9 149.3h2.9M198.1 155h.1M198.1 155h5.7M218.2 155h.1M218.2 155h20.1M226.8 155h.1M235.4 155h.1M235.4 143.6h.1M235.4 155v5.8M235.4 143.6h5.7M249.8 143.6h2.8"/>
<path d="M252.6 143.6h.1M252.6 155h.1M14.4 160.8h.1M14.4 160.8h11.5M25.9 160.8h.1M25.9 163.7h.1M25.9 166.5h.1M25.9 163.7v2.8M25.9 163.7h2.8M28.7 163.7h.1M31.6 178h.1M114.9 172.3h.1"/>
<path d="M114.9 166.5h.1M114.9 172.3h2.2M114.9 166.5h2.2M198.1 172.3h.1M198.1 172.3h5.7M218.2 172.3h.1M218.2 172.3h20.1M226.8 172.3h.1M235.4 160.8h.1M235.4 175.1h.1M235.4 172.3h.1M235.4 160.8h5.7"/>
<path d="M235.4 172.3v2.8M235.4 175.1h5.7M249.8 175.1h.1M249.8 160.8h2.8M249.8 175.1h11.4M252.6 172.3h.1M252.6 160.8h.1M261.2 175.1h.1M66.1 189.5h.1M66.1 189.5v5.7M71.8 189.5h.1M71.8 189.5v6"/>
<path d="M77.6 195.2h.1M77.6 189.5h.1M77.6 195.2h43M77.6 189.5v5.7M83.3 192.4h.1M83.3 189.5v2.9M89 192.4h.1M89 189.5v2.9M94.8 192.4h.1M94.8 189.5v2.9M100.5 192.4h.1M100.5 189.5v2.9"/>
<path d="M112 189.5h.1M112 195.2h.1M112 189.5h23M112 189.5v5.7M135 183.7h.1M135 195.2h.1M135 189.5h.1M135 195.2h5.7M149.3 183.7h.1M149.3 189.5h.1M149.3 183.7v11.5M149.3 189.5h6"/>
<path d="M155 189.5h.1M155 189.5v2.9M155.3 189.5h.1"/>
</g>
<g fill="#f00" stroke="#f00" stroke-width=".25">
<circle cx="28.7" cy="146.4" r=".56"/>
<circle cx="149.3" cy="189.5" r=".56"/>
<circle cx="252.6" cy="103.4" r=".56"/>
<circle cx="252.6" cy="109.1" r=".56"/>
<circle cx="252.6" cy="120.6" r=".56"/>
<circle cx="252.6" cy="91.9" r=".56"/>
<circle cx="25.9" cy="157.9" r=".56"/>
<circle cx="198.1" cy="120.6" r=".56"/>
<circle cx="198.1" cy="103.4" r=".56"/>
<circle cx="198.1" cy="155" r=".56"/>
<circle cx="183.7" cy="25.9" r=".56"/>
<circle cx="195.2" cy="48.8" r=".56"/>
<circle cx="226.8" cy="172.3" r=".56"/>
<circle cx="226.8" cy="86.1" r=".56"/>
<circle cx="226.8" cy="155" r=".56"/>
<circle cx="235.4" cy="155" r=".56"/>
<circle cx="198.1" cy="137.8" r=".56"/>
<circle cx="198.1" cy="129.2" r=".56"/>
<circle cx="235.4" cy="86.1" r=".56"/>
<circle cx="235.4" cy="172.3" r=".56"/>
<circle cx="252.6" cy="175.1" r=".56"/>
<circle cx="235.4" cy="103.4" r=".56"/>
<circle cx="252.6" cy="137.8" r=".56"/>
<circle cx="252.6" cy="126.3" r=".56"/>
<circle cx="226.8" cy="120.6" r=".56"/>
<circle cx="235.4" cy="137.8" r=".56"/>
<circle cx="226.8" cy="103.4" r=".56"/>
<circle cx="226.8" cy="137.8" r=".56"/>
<circle cx="235.4" cy="120.6" r=".56"/>
<circle cx="112" cy="195.2" r=".56"/>
<circle cx="134.9" cy="189.5" r=".56"/>
<circle cx="134.9" cy="183.7" r=".56"/>
<circle cx="155" cy="189.5" r=".56"/>
<circle cx="31.6" cy="155" r=".56"/>
<circle cx="252.6" cy="155" r=".56"/>
<circle cx="252.6" cy="160.8" r=".56"/>
<circle cx="252.6" cy="172.3" r=".56"/>
<circle cx="252.6" cy="143.6" r=".56"/>
<circle cx="235.4" cy="51.7" r=".56"/>
<circle cx="140.7" cy="129.2" r=".56"/>
<circle cx="143.5" cy="149.3" r=".56"/>
<circle cx="51.7" cy="77.5" r=".56"/>
<circle cx="63.2" cy="86.1" r=".56"/>
<circle cx="46" cy="63.2" r=".56"/>
<circle cx="51.7" cy="63.2" r=".56"/>
<circle cx="63.2" cy="63.2" r=".56"/>
</g>
<g font-size="3.7">
<text x="2.9" y="5.9">Debugging LED</text>
<text x="63.2" y="5.9">UART Headers</text>
<text x="132.1" y="5.9">Voltage Regulator (3.3 - 5V)</text>
<text x="2.9" y="54.7">OLED Screen</text>
<text x="83.3" y="54.7">5 Pin Debugger</text>
<text x="172.3" y="71.9">Push Buttons (GPIO)</text>
<text x="2.9" y="97.8">Microcontroller</text>
<text x="2.9" y="103.5">with Reset Button</text>
</g>
<g font-size="2.6">
<text x="9.3" y="10.9">RC2</text>
<text x="26.5" y="10.9">RC1</text>
<text x="43.7" y="10.9">RC0</text>
<text x="66.1" y="11">J4</text>
<text x="97.6" y="11">J5</text>
<text x="220.2" y="7">LM2575_AJD1</text>
<text x="77.6" y="16.2">VCC</text>
<text x="109.1" y="16.2">VCC</text>
<text x="163.7" y="16.7">HEADER 3X2</text>
<text x="166.5" y="13.8">J3</text>
<text x="218.2" y="16.7">5V_Regulator</text>
<text x="13.3" y="19.6">R9</text>
<text x="30.5" y="19.6">R8</text>
<text x="46" y="22.5">330ohm/0.25W</text>
<text x="47.7" y="19.6">R1</text>
<text x="73.8" y="19.5">1</text>
<text x="73.8" y="22.4">2</text>
<text x="81" y="22.4">Rx/Upstream</text>
<text x="105.4" y="19.5">1</text>
<text x="105.4" y="22.4">2</text>
<text x="112.6" y="22.4">Tx/Downstream</text>
<text x="155" y="19">VCC</text>
<text x="163.1" y="22.4">2</text>
<text x="177.1" y="22.4">1</text>
<text x="8.7" y="25.4">330ohm/0.25W330ohm/0.25W</text>
<text x="73.8" y="25.2">3</text>
<text x="73.8" y="28.1">4</text>
<text x="105.4" y="25.2">3</text>
<text x="105.4" y="28.1">4</text>
<text x="140.7" y="25.4">J1</text>
<text x="163.1" y="25.2">4</text>
<text x="163.1" y="28.1">6</text>
<text x="177.1" y="25.2">3</text>
<text x="177.1" y="28.1">5</text>
<text x="194.4" y="27.1">TP1</text>
<text x="13.3" y="34">D4</text>
<text x="30.5" y="34">D3</text>
<text x="47.7" y="34">D2</text>
<text x="73.8" y="31">5</text>
<text x="73.8" y="33.9">6</text>
<text x="105.4" y="31">5</text>
<text x="105.4" y="33.9">6</text>
<text x="151.3" y="33.9">1</text>
<text x="11.5" y="36.8">RED</text>
<text x="28.7" y="36.8">GREEN</text>
<text x="47.7" y="37.4">BLUE</text>
<text x="73.8" y="36.7">7</text>
<text x="73.8" y="39.6">8</text>
<text x="105.4" y="36.7">7</text>
<text x="105.4" y="39.6">8</text>
<text x="151.3" y="36.7">2</text>
<text x="188.9" y="38">TP</text>
<text x="194.6" y="37.9" transform="rotate(-90 194.6 37.9)">1</text>
<text x="203.8" y="38.3">F6</text>
<text x="206.7" y="39.7">1A/5V</text>
<text x="220.4" y="37.9" transform="rotate(-90 220.4 37.9)">1</text>
<text x="223.3" y="37.9" transform="rotate(-90 223.3 37.9)">2</text>
<text x="226.1" y="37.9" transform="rotate(-90 226.1 37.9)">3</text>
<text x="229" y="37.9" transform="rotate(-90 229 37.9)">4</text>
<text x="231.9" y="37.9" transform="rotate(-90 231.9 37.9)">5</text>
<text x="195.8" y="45.4">TP1</text>
<text x="249.8" y="47.7">3.3V OUTPUT</text>
<text x="66.1" y="48.3">HEADER 8</text>
<text x="94.8" y="48.3">HEADER 8</text>
<text x="140.7" y="48.3">Barrel Jack</text>
<text x="255.5" y="53.5">Output</text>
<text x="8.7" y="59.8">OLED_AJD1</text>
<text x="37.4" y="59.8">3.3V OUTPUT</text>
<text x="74.7" y="56.3">TP3</text>
<text x="189.5" y="59.8">D1</text>
<text x="203.8" y="56.9">10V/100uF</text>
<text x="206.4" y="54.1">C13</text>
<text x="221.1" y="55.5">L1</text>
<text x="252.3" y="59.8">C14</text>
<text x="25" y="62.6">1</text>
<text x="89" y="62.7">J2</text>
<text x="189.5" y="62.7">DIODE</text>
<text x="221.1" y="64.4">220uH</text>
<text x="249.8" y="62.7">10V/300uF</text>
<text x="25" y="68.3">2</text>
<text x="34.5" y="71.2">10Kohm/0.25W</text>
<text x="43.1" y="68.4">R5</text>
<text x="67.8" y="68.4">R6</text>
<text x="67.8" y="71.8">10Kohm/0.25W</text>
<text x="71.2" y="66.7">TP</text>
<text x="76.9" y="66.6" transform="rotate(-90 76.9 66.6)">1</text>
<text x="96.8" y="68.3">1</text>
<text x="96.8" y="71.2">2</text>
<text x="106.8" y="68.3">VSS</text>
<text x="106.8" y="71.2">PGD</text>
<text x="225.9" y="70.1">TP4</text>
<text x="25" y="76.9">3</text>
<text x="58" y="77">RC4/SDA</text>
<text x="96.8" y="74">3</text>
<text x="96.8" y="76.9">4</text>
<text x="106.8" y="74.1">PGC</text>
<text x="106.8" y="77">MCLR</text>
<text x="75.3" y="82.7">RC3/SCL</text>
<text x="96.8" y="79.8">5</text>
<text x="106.8" y="79.8">VDD</text>
<text x="220.5" y="81">TP</text>
<text x="226.1" y="81" transform="rotate(-90 226.1 81)">1</text>
<text x="252.6" y="82.8">SW_PB_SPST</text>
<text x="25" y="85.5">4</text>
<text x="86.1" y="88.5">HEADER 5</text>
<text x="209.6" y="88.5">R10</text>
<text x="218.8" y="85.6">TP4</text>
<text x="225.9" y="87.3">TP5</text>
<text x="255.5" y="85.6">SW3</text>
<text x="11.5" y="91.4">OLED_AJD</text>
<text x="203.8" y="91.4">4.7Kohm/0.25W</text>
<text x="40.8" y="100.8">Tx/Downstream</text>
<text x="60.9" y="99.9">RC4/SDA</text>
<text x="89.6" y="99.9">RC3/SCL</text>
<text x="220.5" y="98.3">TP</text>
<text x="226.1" y="98.2" transform="rotate(-90 226.1 98.2)">1</text>
<text x="244" y="97.1">C8</text>
<text x="244" y="98.8">0.1uF/50V</text>
<text x="95.4" y="102.8">RC2 RC1</text>
<text x="209.6" y="105.7">R11</text>
<text x="218.8" y="102.8">TP5</text>
<text x="225.9" y="104.6">TP6</text>
<text x="255.5" y="102.8">SW_PB_SPST</text>
<text x="261.2" y="105.7">SW4</text>
<text x="48.7" y="109.7" transform="rotate(-90 48.7 109.7)">40</text>
<text x="53.9" y="110" transform="rotate(-90 53.9 110)">39</text>
<text x="59.7" y="110" transform="rotate(-90 59.7 110)">38</text>
<text x="65.4" y="110" transform="rotate(-90 65.4 110)">37</text>
<text x="71.2" y="110" transform="rotate(-90 71.2 110)">36</text>
<text x="76.9" y="110" transform="rotate(-90 76.9 110)">35</text>
<text x="82.6" y="110" transform="rotate(-90 82.6 110)">34</text>
<text x="88.4" y="110" transform="rotate(-90 88.4 110)">33</text>
<text x="94.1" y="110" transform="rotate(-90 94.1 110)">32</text>
<text x="99.9" y="110" transform="rotate(-90 99.9 110)">31</text>
<text x="139.8" y="113.2">TP2</text>
<text x="206.7" y="110.3">4.7Kohm/0.25W</text>
<text x="238.3" y="111.5">0.1uF/50V</text>
<text x="241.1" y="108.6">C9</text>
<text x="108.2" y="120">30</text>
<text x="220.5" y="115.5">TP</text>
<text x="226.1" y="115.4" transform="rotate(-90 226.1 115.4)">1</text>
<text x="23.6" y="120">Rx/Upstream 1</text>
<text x="39.7" y="125.7">2</text>
<text x="108.2" y="125.7">29</text>
<text x="115.4" y="120">RC0</text>
<text x="117.7" y="125.8">10Kohm/0.25W</text>
<text x="134.4" y="124.1">TP</text>
<text x="140" y="124" transform="rotate(-90 140 124)">1</text>
<text x="172.3" y="125.8">3.3V OUTPUT</text>
<text x="209.6" y="122.9">R12</text>
<text x="218.8" y="120">TP6</text>
<text x="225.9" y="121.8">TP7</text>
<text x="238.3" y="125.8">C12</text>
<text x="255.5" y="120.1">SW_PB_SPST</text>
<text x="261.2" y="122.9">SW5</text>
<text x="39.7" y="131.4">3</text>
<text x="108.2" y="131.4">28</text>
<text x="126.3" y="131.5">R2</text>
<text x="138.4" y="128.6">TP2</text>
<text x="206.7" y="127.5">4.7Kohm/0.25W</text>
<text x="238.3" y="128.7">0.1uF/50V</text>
<text x="39.7" y="137.2">4</text>
<text x="108.2" y="137.2">27</text>
<text x="148.2" y="134.4">R3</text>
<text x="148.2" y="137.8">5.1Kohm/0.25W</text>
<text x="218.8" y="137.2">TP7</text>
<text x="220.5" y="132.7">TP</text>
<text x="226.1" y="132.6" transform="rotate(-90 226.1 132.6)">1</text>
<text x="255.5" y="137.3">SW_PB_SPST</text>
<text x="29.3" y="143">VSS</text>
<text x="39.7" y="142.9">5</text>
<text x="108.2" y="142.9">26</text>
<text x="126.1" y="143">C2</text>
<text x="209.6" y="140.2">R13</text>
<text x="225.9" y="139">TP8</text>
<text x="238.3" y="143">C11</text>
<text x="258.4" y="140.2">SW6</text>
<text x="39.7" y="148.7">6</text>
<text x="63.2" y="145.9">PIC18F47Q10_AJD1</text>
<text x="108.2" y="148.7">25</text>
<text x="120.6" y="145.9">0.1uF/50V</text>
<text x="152.2" y="145.9">3.3V OUTPUT</text>
<text x="206.7" y="144.7">4.7Kohm/0.25W</text>
<text x="220.5" y="149.9">TP</text>
<text x="226.1" y="149.9" transform="rotate(-90 226.1 149.9)">1</text>
<text x="238.3" y="145.9">0.1uF/50V</text>
<text x="17.3" y="151.6">C1</text>
<text x="17.3" y="154.5">0.1uF/50V</text>
<text x="39.7" y="154.4">7</text>
<text x="108.2" y="154.4">24</text>
<text x="149.3" y="151.6">R4</text>
<text x="218.8" y="154.4">TP8</text>
<text x="255.5" y="154.5">SW_PB_SPST</text>
<text x="5.8" y="157.4">3.3V OUTPUT</text>
<text x="39.7" y="160.1">8</text>
<text x="66.1" y="160.2">PIC18F47Q10</text>
<text x="108.2" y="160.1">23</text>
<text x="146.4" y="156.2">10Kohm/0.25W</text>
<text x="149" y="160.2">C3</text>
<text x="206.7" y="162">4.7Kohm/0.25W</text>
<text x="209.6" y="157.4">R14</text>
<text x="225.9" y="156.2">TP9</text>
<text x="238.3" y="160.2">C7</text>
<text x="258.4" y="157.4">SW7</text>
<text x="39.7" y="165.9">9</text>
<text x="108.2" y="165.9">22</text>
<text x="115.4" y="165.9">TP4</text>
<text x="149" y="162.8">0.1uF/50V</text>
<text x="220.5" y="167.1">TP</text>
<text x="226.1" y="167.1" transform="rotate(-90 226.1 167.1)">1</text>
<text x="238.3" y="163.1">0.1uF/50V</text>
<text x="38.2" y="171.6">10</text>
<text x="108.2" y="171.6">21</text>
<text x="115.4" y="171.7">TP5</text>
<text x="218.8" y="171.7">TP9</text>
<text x="255.5" y="168.9">SW_PB_SPST</text>
<text x="258.4" y="171.7">SW8</text>
<text x="32.2" y="177.4">VDD</text>
<text x="137.8" y="177.5">SW_PB_SPST</text>
<text x="203.8" y="177.5">4.7Kohm/0.25W</text>
<text x="209.6" y="174.6">R15</text>
<text x="238.3" y="174.6">C10</text>
<text x="238.3" y="177.5">0.1uF/50V</text>
<text x="48.2" y="185.8" transform="rotate(-90 48.2 185.8)">11</text>
<text x="53.9" y="185.8" transform="rotate(-90 53.9 185.8)">12</text>
<text x="59.7" y="185.8" transform="rotate(-90 59.7 185.8)">13</text>
<text x="65.4" y="185.8" transform="rotate(-90 65.4 185.8)">14</text>
<text x="71.2" y="185.8" transform="rotate(-90 71.2 185.8)">15</text>
<text x="76.9" y="185.8" transform="rotate(-90 76.9 185.8)">16</text>
<text x="82.6" y="185.8" transform="rotate(-90 82.6 185.8)">17</text>
<text x="88.4" y="185.8" transform="rotate(-90 88.4 185.8)">18</text>
<text x="94.1" y="185.8" transform="rotate(-90 94.1 185.8)">19</text>
<text x="99.9" y="185.8" transform="rotate(-90 99.9 185.8)">20</text>
<text x="137.8" y="180.3">SW2</text>
<text x="83.9" y="191.8">TP9</text>
<text x="89.6" y="191.8">TP8</text>
<text x="95.4" y="191.8">TP7</text>
<text x="101.1" y="191.8">TP6</text>
<text x="143.6" y="190.4">C6</text>
<text x="172.3" y="186.1">Title</text>
<text x="183.7" y="188.9">Water Mill OLED Screen</text>
<text x="66.7" y="194.6">PGC</text>
<text x="72.4" y="194.6">PGD</text>
<text x="116.9" y="194.6">MCLR</text>
<text x="172.3" y="194.7">Size</text>
<text x="175.1" y="197.6">A</text>
<text x="183.7" y="194.7">Document Number</text>
<text x="183.7" y="197.6">202.Dooley_2_25_25</text>
<text x="261.2" y="197.6">&lt;RevCode&gt;</text>
<text x="267" y="194.7">Rev</text>
<text x="143.6" y="202.1">0.1uF/50V</text>
<text x="172.3" y="203.3">Date:</text>
<text x="187.2" y="203.3">Friday, March 07, 2025</text>
<text x="229.7" y="203.3">Sheet</text>
<text x="244" y="203.3">1</text>
<text x="252.6" y="203.3">of</text>
<text x="261.2" y="203.3">1</text>
</g>
<g font-size="2.6" fill="#00c">
<text x="193.8" y="34">TP</text>
<text x="222.3" y="33.1" transform="rotate(-90 222.3 33.1)">Vin</text>
<text x="225.2" y="33.1" transform="rotate(-90 225.2 33.1)">Output</text>
<text x="228" y="33.1" transform="rotate(-90 228 33.1)">GND</text>
<text x="230.9" y="33.1" transform="rotate(-90 230.9 33.1)">Feedback</text>
<text x="233.8" y="33.1" transform="rotate(-90 233.8 33.1)">ON/OFF</text>
<text x="16.1" y="64.4">VCC</text>
<text x="75.8" y="62.7">TP</text>
<text x="15.9" y="70.1">GND</text>
<text x="225.4" y="77">TP</text>
<text x="16.1" y="78.7">SDA</text>
<text x="15.8" y="87.3">SCL</text>
<text x="225.4" y="94.2">TP</text>
<text x="225.4" y="111.5">TP</text>
<text x="50.4" y="118.9" transform="rotate(-90 50.4 118.9)">RC6</text>
<text x="55.8" y="118.6" transform="rotate(-90 55.8 118.6)">RC5</text>
<text x="67.1" y="118.9" transform="rotate(-90 67.1 118.9)">RD3</text>
<text x="73" y="118.6" transform="rotate(-90 73 118.6)">RD2</text>
<text x="78.8" y="118.6" transform="rotate(-90 78.8 118.6)">RD1</text>
<text x="84.5" y="118.6" transform="rotate(-90 84.5 118.6)">RD0</text>
<text x="95.8" y="118.9" transform="rotate(-90 95.8 118.9)">RC2</text>
<text x="101.7" y="118.6" transform="rotate(-90 101.7 118.6)">RC1</text>
<text x="44.5" y="121.8">RC7</text>
<text x="90.3" y="125.8" transform="rotate(-90 90.3 125.8)">RC3/SCL1</text>
<text x="99.4" y="121.5">RC0</text>
<text x="139.3" y="120.1">TP</text>
<text x="44.5" y="127.5">RD4</text>
<text x="61.6" y="126.1" transform="rotate(-90 61.6 126.1)">RC4/SDA1</text>
<text x="99.9" y="127.8">RA6</text>
<text x="225.4" y="128.7">TP</text>
<text x="44.5" y="133.3">RD5</text>
<text x="99.8" y="133.3">RA7</text>
<text x="44.5" y="139">RD6</text>
<text x="99.7" y="139">NC2</text>
<text x="44.5" y="144.7">RD7</text>
<text x="99.4" y="145">NC1</text>
<text x="225.4" y="145.9">TP</text>
<text x="44.5" y="150.5">VSS1</text>
<text x="99.8" y="150.5">RE2</text>
<text x="44.5" y="156.2">VDD1</text>
<text x="44.5" y="162">RB0</text>
<text x="99.8" y="162">RE0</text>
<text x="99.8" y="156.2">RE1</text>
<text x="44.5" y="167.7">RB1</text>
<text x="99.4" y="167.7">RA5</text>
<text x="225.4" y="163.1">TP</text>
<text x="44.5" y="173.4">RB2</text>
<text x="99.8" y="173.4">RA4</text>
<text x="50.1" y="179.4" transform="rotate(-90 50.1 179.4)">RB3</text>
<text x="55.8" y="179.4" transform="rotate(-90 55.8 179.4)">RB4</text>
<text x="61.6" y="179.2" transform="rotate(-90 61.6 179.2)">RB5</text>
<text x="67.3" y="179.4" transform="rotate(-90 67.3 179.4)">RB6</text>
<text x="73" y="179.4" transform="rotate(-90 73 179.4)">RB7</text>
<text x="78.8" y="179.4" transform="rotate(-90 78.8 179.4)">RE3/MCLR</text>
<text x="84.5" y="179.4" transform="rotate(-90 84.5 179.4)">RA0</text>
<text x="90.6" y="178.9" transform="rotate(-90 90.6 178.9)">RA1</text>
<text x="96.3" y="179.2" transform="rotate(-90 96.3 179.2)">RA2</text>
<text x="101.7" y="179.4" transform="rotate(-90 101.7 179.4)">RA3</text>
</g>
<g font-size="2.1">
<text x="30.2" y="2.2">5</text>
<text x="84.7" y="2.2">4</text>
<text x="139.2" y="2.2">3</text>
<text x="193.8" y="2.2">2</text>
<text x="248.3" y="2.2">1</text>
<text x=".8" y="29.8">D</text>
<text x="276.3" y="29.8">D</text>
<text x=".8" y="80.1">C</text>
<text x="276.3" y="80.1">C</text>
<text x=".8" y="130.3">B</text>
<text x="276.3" y="130.3">B</text>
<text x=".8" y="180.5">A</text>
<text x="276.3" y="180.5">A</text>
<text x="30.2" y="206">5</text>
<text x="84.7" y="206">4</text>
<text x="139.2" y="206">3</text>
<text x="193.8" y="206">2</text>
<text x="248.3" y="206">1</text>
</g>
</svg>
